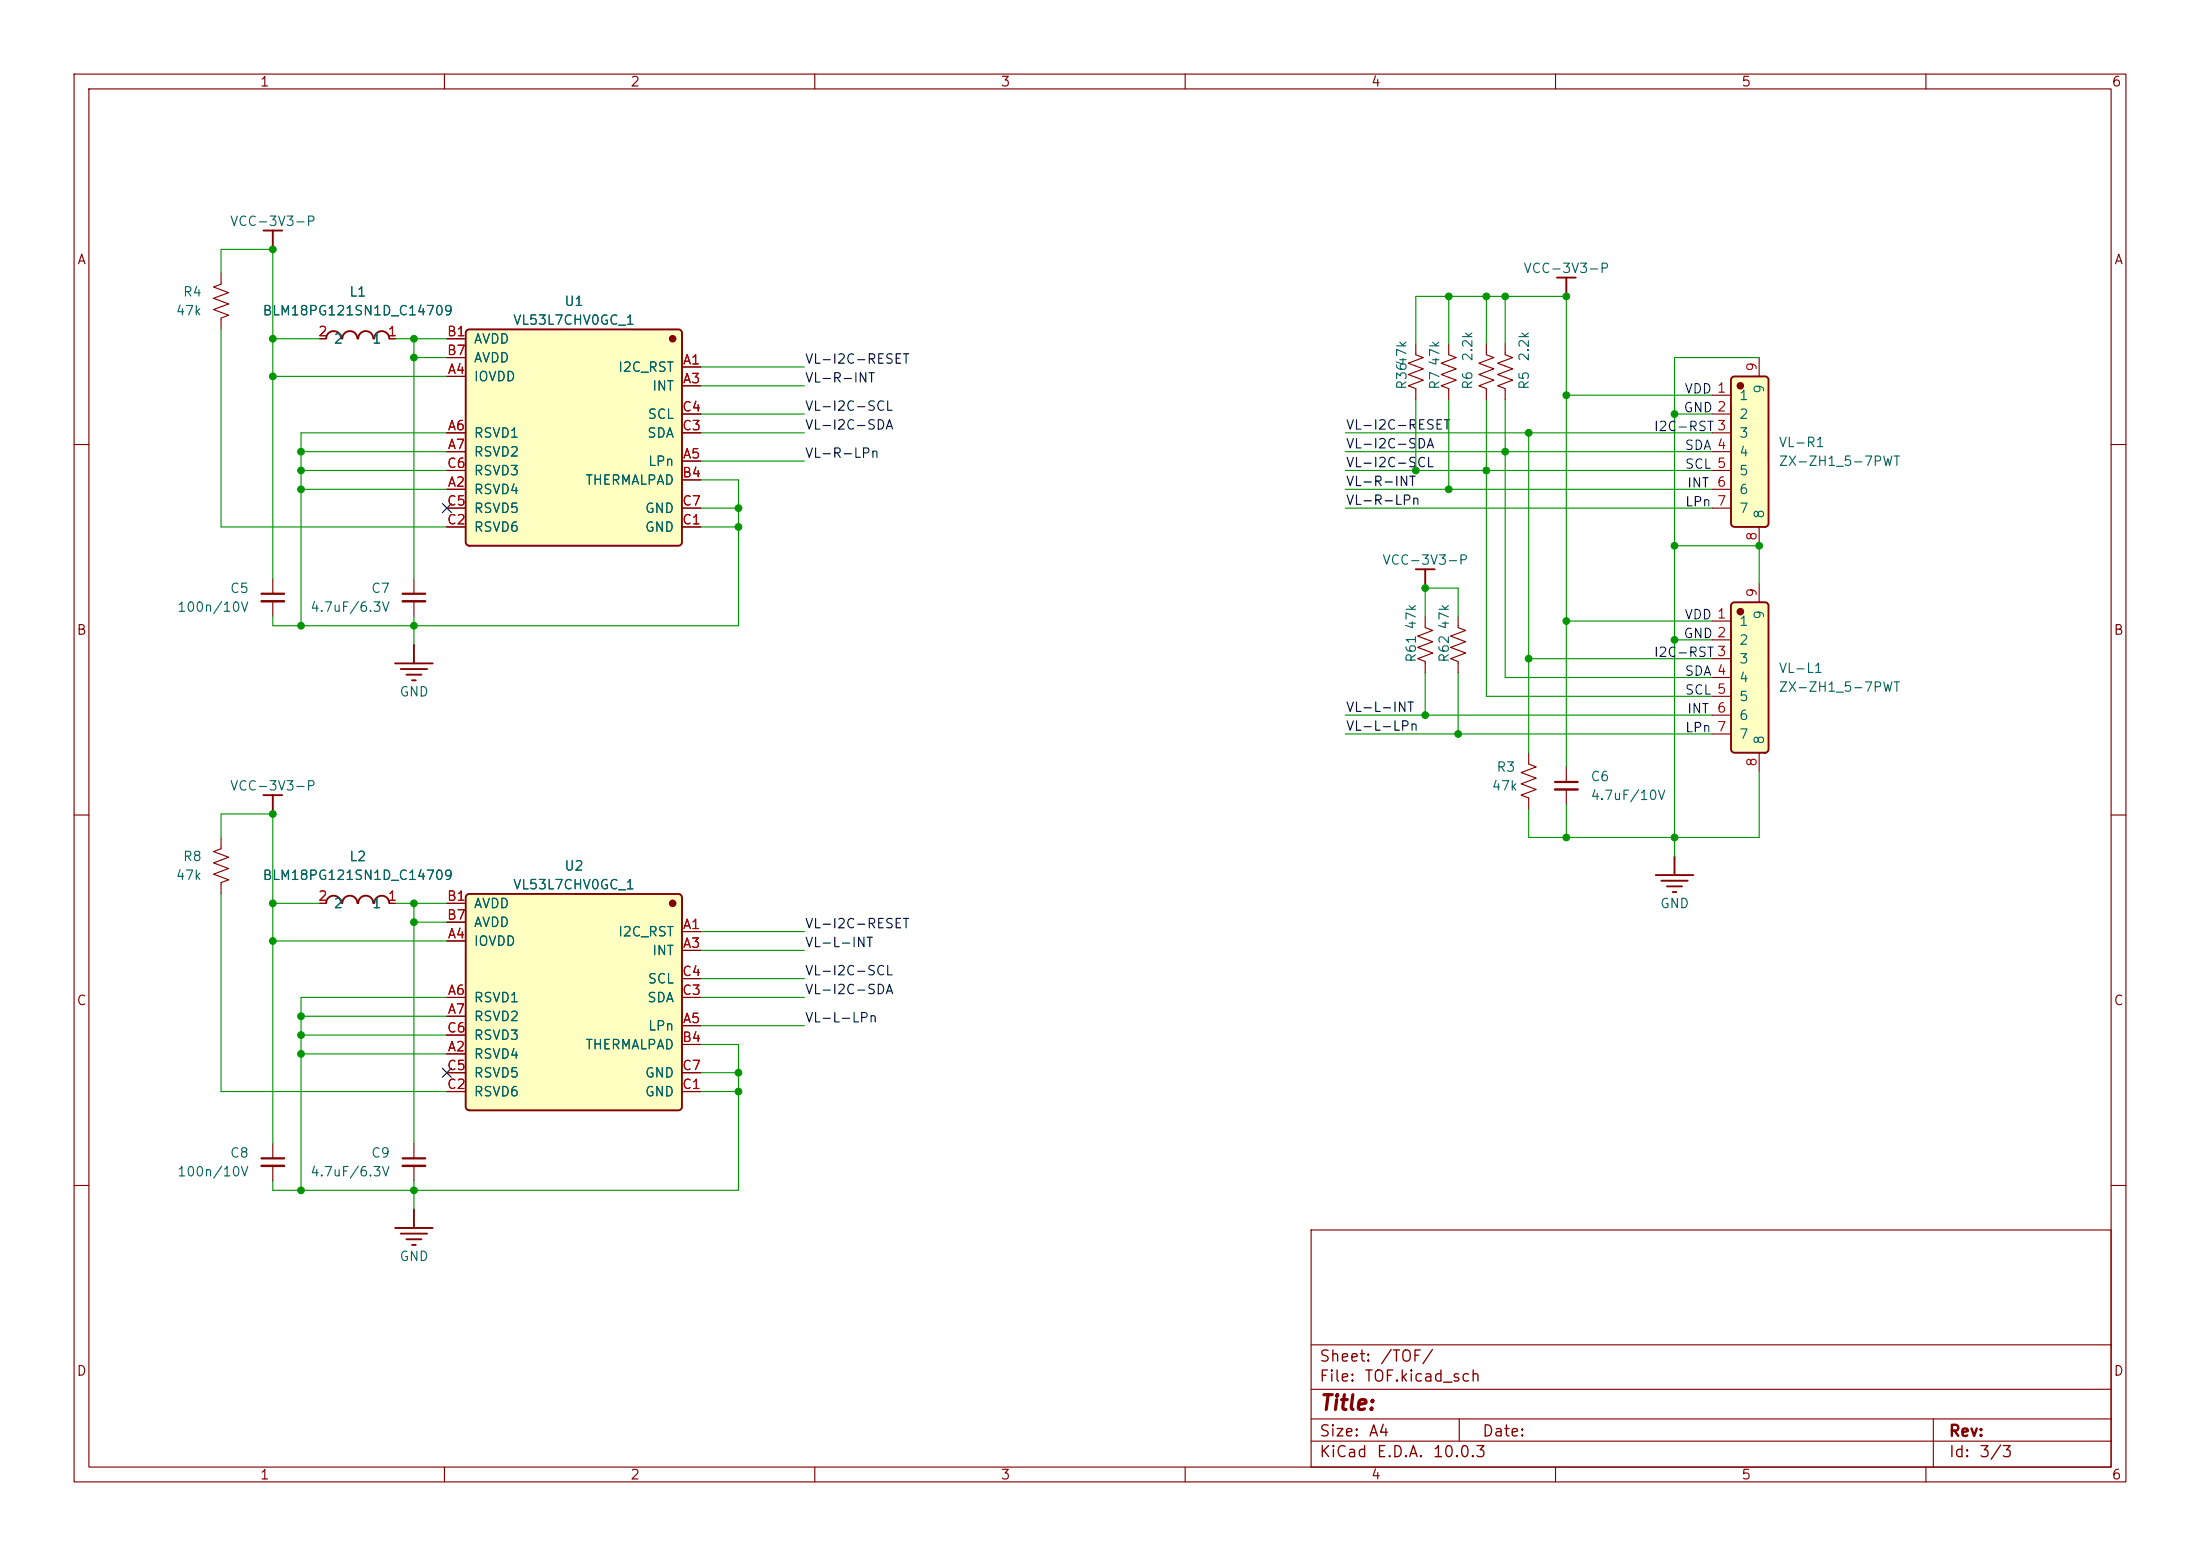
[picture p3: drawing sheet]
<svg xmlns="http://www.w3.org/2000/svg" width="297mm" height="210mm" viewBox="0 0 297 210" stroke-linecap="round" stroke-linejoin="round" font-family="sans-serif">
<g fill="none" stroke="#840000" stroke-width=".15">
<path d="M10 10h277v190h-277zM12 12h273v186h-273zM60 10v2M110 10v2M160 10v2M210 10v2M260 10v2M191.1 46.4v1.5l1.1 .4-2.1 .7 2.1 .8-2.1 .7 2.1 .8-2.1 .8 1 .4v1.5M200.7 46.4v1.5l1 .4-2.1 .7 2.1 .8-2.1 .7 2.1 .8-2.1 .8 1.1 .4v1.5M10 60h2M285 60h2M10 110h2"/>
<path d="M206.4 101.6v1.5l1 .4-2 .8 2 .7-2 .8 2 .8-2 .7 1 .4v1.5M211.5 103.5v2M211.5 106.6v2M285 110h2M55.9 154.3v2M55.9 157.4v2M10 160h2M177 166h108v32h-108zM285 160h2M60 198v2M110 198v2M160 198v2"/>
<path d="M177 194.5h108M177 191.5h108M177 187.5h108M177 181.5h108M197 191.5v3M210 198v2M260 198v2M261 191.5v6.5"/>
</g>
<path d="M209.9 105.5h3.1M54.4 156.3h3" fill="none" stroke="#840000" stroke-width=".3"/>
<path d="M209.9 106.6h3.1M54.4 157.4h3" fill="none" stroke="#840000" stroke-width=".33"/>
<path d="M233.8 81.4l.3-.1h4.2l.2 .1 .3 .3v19.4a.51 .51 0 0 1-.5 .5h-4.1l-.3-.1-.2-.3v-19.4z" fill="#ffffc2"/>
<circle cx="235" cy="82.6" r=".38" fill="#840000" stroke="#840000" stroke-width=".25"/>
<path d="M233.8 81.4l.3-.1h4.2l.2 .1 .3 .3v19.4a.51 .51 0 0 1-.5 .5h-4.1l-.3-.1-.2-.3v-19.4z" fill="none" stroke="#840000" stroke-width=".25"/>
<path d="M237.5 78.7v2.6M231.1 83.8h2.6M231.1 86.4h2.6M231.1 88.9h2.6M231.1 91.4h2.6M231.1 94h2.6M231.1 96.5h2.6M231.1 99.1h2.6M237.5 101.6v2.5M36.8 154.3v2M36.8 157.4v2" fill="none" stroke="#840000" stroke-width=".15"/>
<path d="M35.3 156.3h3.1" fill="none" stroke="#840000" stroke-width=".3"/>
<path d="M35.3 157.4h3.1" fill="none" stroke="#840000" stroke-width=".33"/>
<path d="M233.8 50.9l.3-.1h4.2l.2 .1 .3 .3v19.4a.51 .51 0 0 1-.5 .5h-4.1l-.3-.1-.2-.3v-19.4z" fill="#ffffc2"/>
<circle cx="235" cy="52.1" r=".38" fill="#840000" stroke="#840000" stroke-width=".25"/>
<g fill="none" stroke="#840000" stroke-width=".25">
<path d="M35.6 31.1h2.5M36.8 31.1v2.6M46.1 45.7a1.01 1.01 0 0 0-1.1-1 1.01 1.01 0 0 0-1 1M48.2 45.7a1.01 1.01 0 0 0-1-1 1.01 1.01 0 0 0-1 1M50.4 45.7a1.01 1.01 0 0 0-1-1 1.01 1.01 0 0 0-1 1M52.5 45.7a1.01 1.01 0 0 0-1-1 1.01 1.01 0 0 0-1 1M233.8 50.9l.3-.1h4.2l.2 .1 .3 .3v19.4a.51 .51 0 0 1-.5 .5h-4.1l-.3-.1-.2-.3v-19.4zM53.3 89.5h5.1M54.1 90.3h3.6M54.9 91.1h2M55.6 91.8h.5M55.9 87v2.5"/>
<path d="M35.6 107.3h2.5M36.8 107.3v2.6M223.5 118.1h5.1M224.3 118.9h3.5M225 119.6h2.1M226.1 115.6v2.5M225.8 120.4h.5"/>
</g>
<g fill="none" stroke="#840000" stroke-width=".15">
<path d="M29.8 36.8v1.6l-1 .3 2.1 .8-2.1 .8 2.1 .7-2.1 .8 2.1 .7-1.1 .4v1.6M43.2 45.7h.7M52.6 45.7h.7M195.6 46.4v1.5l1 .4-2 .7 2 .8-2 .7 2 .8-2 .8 1 .4v1.5M231.1 53.3h2.6M231.1 55.9h2.6M231.1 58.4h2.6M237.5 48.3v2.5M36.8 78.1v2M55.9 78.1v2M231.1 61h2.6M231.1 63.5h2.6"/>
<path d="M231.1 66h2.6M231.1 68.6h2.6M237.5 71.1v2.6M36.8 81.2v2M55.9 81.2v2M192.4 83.2v1.5l1 .4-2 .8 2 .7-2 .8 2 .7-2 .8 1 .4v1.5"/>
</g>
<path d="M35.3 80.1h3.1M54.4 80.1h3" fill="none" stroke="#840000" stroke-width=".3"/>
<path d="M35.3 81.2h3.1M54.4 81.2h3" fill="none" stroke="#840000" stroke-width=".33"/>
<path d="M63 120.8l.4-.1h28.3l.3 .2 .1 .3v28.3l-.2 .2-.3 .2h-28.2a.51 .51 0 0 1-.5-.5v-28.3z" fill="#ffffc2"/>
<circle cx="90.8" cy="121.9" r=".38" fill="#840000" stroke="#840000" stroke-width=".25"/>
<path d="M210.2 37.5h2.5M211.5 37.5v2.5M46.1 121.9a1.01 1.01 0 0 0-1.1-1 1.01 1.01 0 0 0-1 1M48.2 121.9a1.01 1.01 0 0 0-1-1 1.01 1.01 0 0 0-1 1M50.4 121.9a1.01 1.01 0 0 0-1-1 1.01 1.01 0 0 0-1 1M52.5 121.9a1.01 1.01 0 0 0-1-1 1.01 1.01 0 0 0-1 1M63 120.8l.4-.1h28.3l.3 .2 .1 .3v28.3l-.2 .2-.3 .2h-28.2a.51 .51 0 0 1-.5-.5v-28.3zM53.3 165.7h5.1M54.1 166.5h3.6M54.9 167.3h2M55.6 168h.5M55.9 163.2v2.5" fill="none" stroke="#840000" stroke-width=".25"/>
<g fill="none" stroke="#840000" stroke-width=".15">
<path d="M203.2 46.4v1.5l1 .4-2 .7 2 .8-2 .7 2 .8-2 .8 1 .4v1.5M196.8 83.2v1.5l1.1 .4-2.1 .8 2.1 .7-2.1 .8 2.1 .7-2.1 .8 1 .4v1.5M43.2 121.9h.7M52.6 121.9h.7M60.3 127h2.6M60.3 134.6h2.6M60.3 137.2h2.6M60.3 121.9h2.6M60.3 124.5h2.6M60.3 139.7h2.6M92.1 125.7h2.5M92.1 128.3h2.5"/>
<path d="M92.1 138.4h2.5M92.1 134.6h2.5M92.1 132.1h2.5M60.3 142.2h2.6M60.3 147.3h2.6M60.3 144.8h2.6M92.1 141h2.5M92.1 147.3h2.5M92.1 144.8h2.5"/>
</g>
<path d="M63 44.6l.4-.1h28.3l.3 .2 .1 .3v28.3l-.2 .2-.3 .2h-28.2a.51 .51 0 0 1-.5-.5v-28.3z" fill="#ffffc2"/>
<circle cx="90.8" cy="45.7" r=".38" fill="#840000" stroke="#840000" stroke-width=".25"/>
<path d="M63 44.6l.4-.1h28.3l.3 .2 .1 .3v28.3l-.2 .2-.3 .2h-28.2a.51 .51 0 0 1-.5-.5v-28.3zM191.1 76.8h2.6M192.4 76.8v2.6" fill="none" stroke="#840000" stroke-width=".25"/>
<g fill="none" stroke="#840000" stroke-width=".15">
<path d="M43.2 45.7h.7M52.6 45.7h.7M60.3 50.8h2.6M60.3 58.4h2.6M60.3 45.7h2.6M60.3 48.3h2.6M92.1 49.5h2.5M92.1 52.1h2.5M92.1 58.4h2.5M92.1 55.9h2.5M60.3 66h2.6M60.3 61h2.6"/>
<path d="M60.3 71.1h2.6M60.3 68.6h2.6M60.3 63.5h2.6M92.1 62.2h2.5M92.1 64.8h2.5M92.1 71.1h2.5M92.1 68.6h2.5M29.8 113v1.6l-1 .3 2.1 .8-2.1 .8 2.1 .7-2.1 .8 2.1 .7-1.1 .4v1.6M43.2 121.9h.7M52.6 121.9h.7M60.3 121.9h2.6M60.3 127h2.6"/>
<path d="M60.3 134.6h2.6M60.3 137.2h2.6M60.3 124.5h2.6M60.3 139.7h2.6M92.1 125.7h2.5M92.1 128.3h2.5M92.1 138.4h2.5M92.1 134.6h2.5M92.1 132.1h2.5M60.3 142.2h2.6M60.3 147.3h2.6M60.3 144.8h2.6"/>
<path d="M92.1 141h2.5M92.1 147.3h2.5M92.1 144.8h2.5"/>
</g>
<g fill="none" stroke="#009600" stroke-width=".15">
<path d="M29.8 36.8v-3.1h7v44.4M29.8 44.5v26.6h30.5M36.8 45.7h6.4M36.8 50.8h23.5M53.3 45.7h7M55.9 45.7v32.4M55.9 48.3h4.4M60.3 58.4h-19.7v26.1M94.6 55.9h14M94.6 58.4h14M94.6 49.5h14M94.6 52.1h14"/>
<path d="M181.6 58.4h49.5M191.1 46.4v-6.4h20.4v63.5M191.1 54v9.5M195.6 40v6.4M195.6 54v12M200.7 40v6.4M200.7 54v40h30.4M203.2 54v37.4h27.9M203.2 40v6.4M206.4 58.4v43.2M211.5 53.3h19.6M226.1 55.9h5"/>
<path d="M237.5 48.3h-11.4v67.3M40.6 66h19.7M40.6 63.5h19.7M40.6 61h19.7M94.6 62.2h14M94.6 64.8h5.1v19.7h-62.9v-1.3M94.6 71.1h5.1M94.6 68.6h5.1M181.6 68.6h49.5M181.6 66h49.5M181.6 63.5h49.5M181.6 61h49.5"/>
<path d="M226.1 73.7h11.4v5M55.9 83.2v3.8M181.6 99.1h49.5M181.6 96.5h49.5M192.4 83.2v-3.8h4.4v3.8M192.4 90.8v5.7M196.8 90.8v8.3M206.4 88.9h24.7M211.5 83.8h19.6M226.1 86.4h5M29.8 113v-3.1h7v44.4M211.5 108.6v4.4"/>
<path d="M237.5 104.1v8.9h-31.1v-3.8M29.8 120.7v26.6h30.5M36.8 121.9h6.4M36.8 127h23.5M40.6 139.7h19.7M40.6 137.2h19.7M53.3 121.9h7M55.9 121.9v32.4M55.9 124.5h4.4M60.3 134.6h-19.7v26.1M94.6 134.6h14M94.6 125.7h14"/>
<path d="M94.6 128.3h14M94.6 132.1h14M94.6 138.4h14M40.6 142.2h19.7M55.9 159.4v3.8M94.6 141h5.1v19.7h-62.9v-1.3M94.6 147.3h5.1M94.6 144.8h5.1"/>
</g>
<path d="M59.7 68l1.2 1.2M60.9 68l-1.2 1.2M59.7 144.2l1.2 1.2M60.9 144.2l-1.2 1.2" fill="none" stroke="#000084" stroke-width=".15"/>
<g fill="#009600" stroke="#009600" stroke-width=".14">
<circle cx="200.7" cy="40" r=".46"/>
<circle cx="195.6" cy="40" r=".46"/>
<circle cx="203.2" cy="40" r=".46"/>
<circle cx="211.5" cy="40" r=".46"/>
<circle cx="237.5" cy="73.7" r=".46"/>
<circle cx="226.1" cy="73.7" r=".46"/>
<circle cx="206.4" cy="58.4" r=".46"/>
<circle cx="211.5" cy="53.3" r=".46"/>
<circle cx="55.9" cy="45.7" r=".46"/>
<circle cx="55.9" cy="48.3" r=".46"/>
<circle cx="99.7" cy="71.1" r=".46"/>
<circle cx="99.7" cy="68.6" r=".46"/>
<circle cx="40.6" cy="63.5" r=".46"/>
<circle cx="40.6" cy="61" r=".46"/>
<circle cx="226.1" cy="86.4" r=".46"/>
<circle cx="226.1" cy="113" r=".46"/>
<circle cx="192.4" cy="79.4" r=".46"/>
<circle cx="192.4" cy="96.5" r=".46"/>
<circle cx="206.4" cy="88.9" r=".46"/>
<circle cx="196.8" cy="99.1" r=".46"/>
<circle cx="211.5" cy="83.8" r=".46"/>
<circle cx="211.5" cy="113" r=".46"/>
<circle cx="40.6" cy="137.2" r=".46"/>
<circle cx="36.8" cy="127" r=".46"/>
<circle cx="40.6" cy="139.7" r=".46"/>
<circle cx="40.6" cy="142.2" r=".46"/>
<circle cx="36.8" cy="121.9" r=".46"/>
<circle cx="40.6" cy="160.7" r=".46"/>
<circle cx="200.7" cy="63.5" r=".46"/>
<circle cx="203.2" cy="61" r=".46"/>
<circle cx="226.1" cy="55.9" r=".46"/>
<circle cx="195.6" cy="66" r=".46"/>
<circle cx="191.1" cy="63.5" r=".46"/>
<circle cx="36.8" cy="33.7" r=".46"/>
<circle cx="36.8" cy="45.7" r=".46"/>
<circle cx="36.8" cy="109.9" r=".46"/>
<circle cx="36.8" cy="50.8" r=".46"/>
<circle cx="40.6" cy="66" r=".46"/>
<circle cx="55.9" cy="84.5" r=".46"/>
<circle cx="40.6" cy="84.5" r=".46"/>
<circle cx="55.9" cy="124.5" r=".46"/>
<circle cx="55.9" cy="121.9" r=".46"/>
<circle cx="55.9" cy="160.7" r=".46"/>
<circle cx="99.7" cy="147.3" r=".46"/>
<circle cx="99.7" cy="144.8" r=".46"/>
</g>
<text font-size="2" fill="#840000" x="178" y="190.8">Title:</text>
<g font-size="1.5" fill="#840000">
<text x="178" y="184.2">Sheet:</text>
<text x="186.2" y="184.2">/TOF/</text>
<text x="178" y="186.9">File:</text>
<text x="184.1" y="186.9">TOF.kicad_sch</text>
<text x="178" y="197.1">KiCad</text>
<text x="178" y="194.3">Size:</text>
<text x="184.7" y="194.3">A4</text>
<text x="185.7" y="197.1">E.D.A.</text>
<text x="193.3" y="197.1">10.0.3</text>
<text x="200" y="194.3">Date:</text>
<text x="263" y="194.3">Rev:</text>
<text x="263" y="197.1">Id:</text>
<text x="267.1" y="197.1">3/3</text>
</g>
<g font-size="1.3" fill="#840000">
<text x="35" y="12">1</text>
<text x="85" y="12">2</text>
<text x="135" y="12">3</text>
<text x="185" y="12">4</text>
<text x="235" y="12">5</text>
<text x="285" y="12">6</text>
<text x="10.3" y="36">A</text>
<text x="285.3" y="36">A</text>
<text x="10.3" y="86">B</text>
<text x="285.3" y="86">B</text>
<text x="10.3" y="136">C</text>
<text x="285.3" y="136">C</text>
<text x="10.3" y="186">D</text>
<text x="285.3" y="186">D</text>
<text x="35" y="200">1</text>
<text x="85" y="200">2</text>
<text x="135" y="200">3</text>
<text x="185" y="200">4</text>
<text x="235" y="200">5</text>
<text x="285" y="200">6</text>
</g>
<g font-size="1.3" fill="#006464">
<text x="31" y="30.8">VCC-3V3-P</text>
<text x="24.6" y="40.3">R4</text>
<text x="47.1" y="40.3">L1</text>
<text x="76.1" y="41.6">U1</text>
<text x="205.6" y="37.2">VCC-3V3-P</text>
<text x="23.6" y="42.9">47k</text>
<text x="35.4" y="42.9">BLM18PG121SN1D_C14709</text>
<text x="45" y="46.7">2</text>
<text x="50.1" y="46.7">1</text>
<text x="63.9" y="46.7">AVDD</text>
<text x="69.2" y="44.2">VL53L7CHV0GC_1</text>
<text x="63.9" y="51.8">IOVDD</text>
<text x="63.9" y="49.2">AVDD</text>
<text x="83.4" y="50.5">I2C_RST</text>
<text x="88" y="53">INT</text>
<text x="190.2" y="52.7" transform="rotate(-90 190.2 52.7)">R36</text>
<text x="190.2" y="49.5" transform="rotate(-90 190.2 49.5)">47k</text>
<text x="194.6" y="52.7" transform="rotate(-90 194.6 52.7)">R7</text>
<text x="194.6" y="49.5" transform="rotate(-90 194.6 49.5)">47k</text>
<text x="199.1" y="52.7" transform="rotate(-90 199.1 52.7)">R6</text>
<text x="199.1" y="48.9" transform="rotate(-90 199.1 48.9)">2.2k</text>
<text x="206.7" y="52.7" transform="rotate(-90 206.7 52.7)">R5</text>
<text x="206.7" y="48.9" transform="rotate(-90 206.7 48.9)">2.2k</text>
<text x="238.5" y="53.2" transform="rotate(-90 238.5 53.2)">9</text>
<text x="63.9" y="59.4">RSVD1</text>
<text x="87.3" y="59.4">SDA</text>
<text x="87.3" y="56.9">SCL</text>
<text x="234.7" y="54.3">1</text>
<text x="234.7" y="56.9">2</text>
<text x="234.7" y="59.4">3</text>
<text x="63.9" y="61.9">RSVD2</text>
<text x="63.9" y="64.5">RSVD3</text>
<text x="78.9" y="65.7">THERMALPAD</text>
<text x="87.4" y="63.2">LPn</text>
<text x="234.7" y="61.9">4</text>
<text x="234.7" y="64.5">5</text>
<text x="240" y="63.2">ZX-ZH1_5-7PWT</text>
<text x="240" y="60.7">VL-R1</text>
<text x="63.9" y="67">RSVD4</text>
<text x="63.9" y="69.6">RSVD5</text>
<text x="87" y="69.6">GND</text>
<text x="234.7" y="67">6</text>
<text x="234.7" y="69.6">7</text>
<text x="238.5" y="70.1" transform="rotate(-90 238.5 70.1)">8</text>
<text x="63.9" y="72.1">RSVD6</text>
<text x="87" y="72.1">GND</text>
<text x="186.5" y="76.5">VCC-3V3-P</text>
<text x="23.8" y="82.9">100n/10V</text>
<text x="31" y="80.4">C5</text>
<text x="41.8" y="82.9">4.7uF/6.3V</text>
<text x="50" y="80.4">C7</text>
<text x="238.5" y="83.7" transform="rotate(-90 238.5 83.7)">9</text>
<text x="191.5" y="89.5" transform="rotate(-90 191.5 89.5)">R61</text>
<text x="191.5" y="85.1" transform="rotate(-90 191.5 85.1)">47k</text>
<text x="195.9" y="89.5" transform="rotate(-90 195.9 89.5)">R62</text>
<text x="195.9" y="85.1" transform="rotate(-90 195.9 85.1)">47k</text>
<text x="234.7" y="84.8">1</text>
<text x="234.7" y="87.3">2</text>
<text x="234.7" y="89.9">3</text>
<text x="53.8" y="94.3">GND</text>
<text x="234.7" y="92.4">4</text>
<text x="234.7" y="95">5</text>
<text x="240" y="91.1">VL-L1</text>
<text x="240" y="93.7">ZX-ZH1_5-7PWT</text>
<text x="234.7" y="97.5">6</text>
<text x="234.7" y="100">7</text>
<text x="238.5" y="100.6" transform="rotate(-90 238.5 100.6)">8</text>
<text x="31" y="107">VCC-3V3-P</text>
<text x="201.3" y="107">47k</text>
<text x="201.9" y="104.5">R3</text>
<text x="214.6" y="105.8">C6</text>
<text x="214.6" y="108.3">4.7uF/10V</text>
<text x="23.6" y="119.1">47k</text>
<text x="24.6" y="116.5">R8</text>
<text x="35.4" y="119.1">BLM18PG121SN1D_C14709</text>
<text x="47.1" y="116.5">L2</text>
<text x="76.1" y="117.8">U2</text>
<text x="45" y="122.9">2</text>
<text x="50.1" y="122.9">1</text>
<text x="63.9" y="122.9">AVDD</text>
<text x="63.9" y="125.4">AVDD</text>
<text x="69.2" y="120.4">VL53L7CHV0GC_1</text>
<text x="224" y="122.9">GND</text>
<text x="63.9" y="128">IOVDD</text>
<text x="83.4" y="126.7">I2C_RST</text>
<text x="88" y="129.2">INT</text>
<text x="63.9" y="135.6">RSVD1</text>
<text x="87.3" y="135.6">SDA</text>
<text x="87.3" y="133.1">SCL</text>
<text x="63.9" y="143.2">RSVD4</text>
<text x="63.9" y="138.1">RSVD2</text>
<text x="63.9" y="140.7">RSVD3</text>
<text x="78.9" y="141.9">THERMALPAD</text>
<text x="87.4" y="139.4">LPn</text>
<text x="63.9" y="148.3">RSVD6</text>
<text x="63.9" y="145.8">RSVD5</text>
<text x="87" y="148.3">GND</text>
<text x="87" y="145.8">GND</text>
<text x="23.8" y="159.1">100n/10V</text>
<text x="31" y="156.6">C8</text>
<text x="41.8" y="159.1">4.7uF/6.3V</text>
<text x="50" y="156.6">C9</text>
<text x="53.8" y="170.5">GND</text>
</g>
<g font-size="1.3" fill="#a90000">
<text x="42.9" y="45.7">2</text>
<text x="52.3" y="45.7">1</text>
<text x="60.3" y="45.7">B1</text>
<text x="60.3" y="48.2">B7</text>
<text x="60.3" y="50.8">A4</text>
<text x="92.1" y="49.5">A1</text>
<text x="92.1" y="52">A3</text>
<text x="237.5" y="50.2" transform="rotate(-90 237.5 50.2)">9</text>
<text x="60.3" y="58.4">A6</text>
<text x="92" y="58.4">C3</text>
<text x="92" y="55.9">C4</text>
<text x="60.3" y="63.5">C6</text>
<text x="60.3" y="60.9">A7</text>
<text x="92" y="64.7">B4</text>
<text x="92.1" y="62.2">A5</text>
<text x="60.3" y="71.1">C2</text>
<text x="60.3" y="68.6">C5</text>
<text x="60.3" y="66">A2</text>
<text x="92" y="71.1">C1</text>
<text x="92" y="68.6">C7</text>
<text x="231.7" y="66">6</text>
<text x="237.5" y="73.1" transform="rotate(-90 237.5 73.1)">8</text>
<text x="237.5" y="80.7" transform="rotate(-90 237.5 80.7)">9</text>
<text x="231.7" y="96.5">6</text>
<text x="237.5" y="103.6" transform="rotate(-90 237.5 103.6)">8</text>
<text x="42.9" y="121.9">2</text>
<text x="52.3" y="121.9">1</text>
<text x="60.3" y="121.9">B1</text>
<text x="60.3" y="124.4">B7</text>
<text x="92.1" y="125.7">A1</text>
<text x="60.3" y="127">A4</text>
<text x="92.1" y="128.2">A3</text>
<text x="60.3" y="134.6">A6</text>
<text x="60.3" y="137.1">A7</text>
<text x="92" y="134.6">C3</text>
<text x="92" y="132.1">C4</text>
<text x="60.3" y="139.7">C6</text>
<text x="60.3" y="142.2">A2</text>
<text x="92" y="140.9">B4</text>
<text x="92.1" y="138.4">A5</text>
<text x="60.3" y="147.3">C2</text>
<text x="60.3" y="144.8">C5</text>
<text x="92" y="147.3">C1</text>
<text x="92" y="144.8">C7</text>
</g>
<g font-size="1.3" fill="#0f0f0f">
<text x="108.6" y="49.4">VL-I2C-RESET</text>
<text x="108.6" y="51.9">VL-R-INT</text>
<text x="108.6" y="58.3">VL-I2C-SDA</text>
<text x="108.6" y="55.8">VL-I2C-SCL</text>
<text x="181.6" y="58.3">VL-I2C-RESET</text>
<text x="108.6" y="62.1">VL-R-LPn</text>
<text x="181.6" y="65.9">VL-R-INT</text>
<text x="181.6" y="63.4">VL-I2C-SCL</text>
<text x="181.6" y="60.8">VL-I2C-SDA</text>
<text x="181.6" y="68.5">VL-R-LPn</text>
<text x="181.6" y="98.9">VL-L-LPn</text>
<text x="181.6" y="96.4">VL-L-INT</text>
<text x="108.6" y="125.6">VL-I2C-RESET</text>
<text x="108.6" y="132">VL-I2C-SCL</text>
<text x="108.6" y="128.1">VL-L-INT</text>
<text x="108.6" y="134.5">VL-I2C-SDA</text>
<text x="108.6" y="138.3">VL-L-LPn</text>
</g>
<g font-size="1.3" fill="#0000c2">
<text x="227.3" y="53.4">VDD 1</text>
<text x="223.2" y="58.5">I2C-RST 3</text>
<text x="227.2" y="56">GND 2</text>
<text x="227.3" y="61">SDA 4</text>
<text x="227.4" y="63.6">SCL 5</text>
<text x="227.4" y="68.7">LPn 7</text>
<text x="227.7" y="66.1">INT</text>
<text x="227.3" y="83.9">VDD 1</text>
<text x="223.2" y="89">I2C-RST 3</text>
<text x="227.2" y="86.4">GND 2</text>
<text x="227.3" y="91.5">SDA 4</text>
<text x="227.4" y="94.1">SCL 5</text>
<text x="227.4" y="99.1">LPn 7</text>
<text x="227.7" y="96.6">INT</text>
</g>
</svg>
